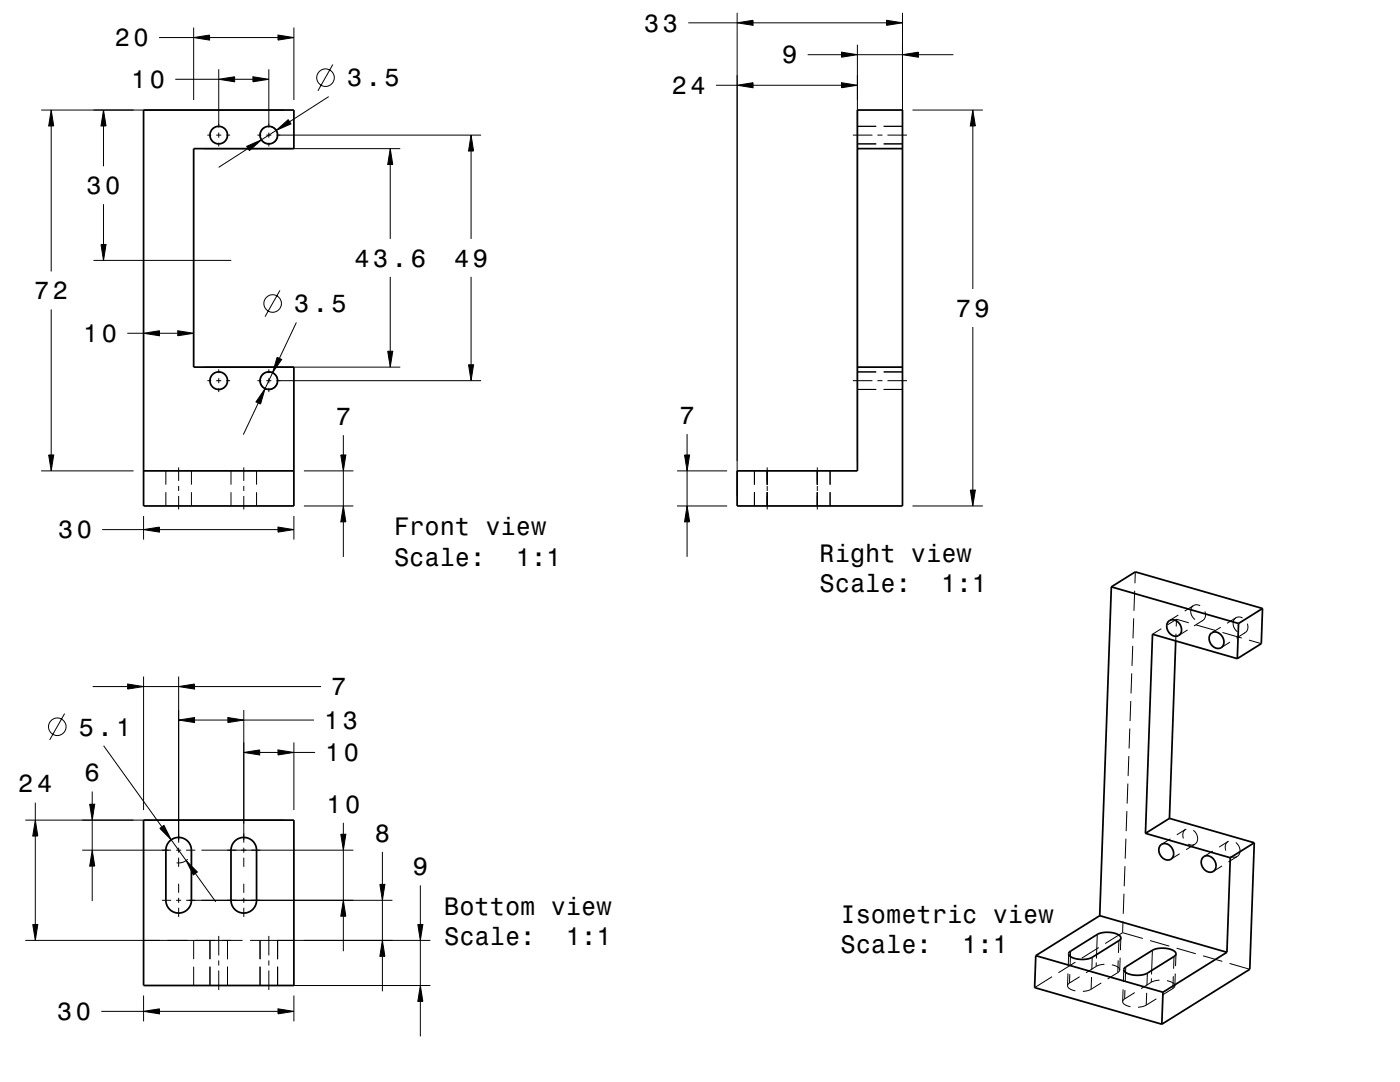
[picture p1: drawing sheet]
<svg xmlns="http://www.w3.org/2000/svg" width="279mm" height="216mm" viewBox="0 0 279 216" stroke-linecap="round" stroke-linejoin="round" font-family="sans-serif">
<g fill="none" stroke="#000" stroke-width=".2">
<path d="M31.7 7.5h7M35 15.8h8.7M38.7 7.5l3.1-.5v1zM38.7 5.5v14.5M41.8 7.5h13.7M43.7 15.8l3.1-.5v1zM43.7 13.8v11.7M46.8 15.8h3.7M50.5 15.3l3.2 .5-3.2 .5zM53.7 13.8v11.7M55.5 7l3.2 .5-3.2 .5zM58.7 5.5v14.5"/>
<path d="M65.6 19.3l-7.8 5M66.4 12.9l-3 5.2M137.4 4.6h9.7M142.9 17h4.2M147.1 17l3.2-.5v1zM147.1 4.6l3.2-.6v1.1zM147.1 2.6v96.4M150.3 17h17.6M150.3 4.6h26.6M161.2 10.9h6.7M167.9 16.5l3.2 .5-3.2 .5zM167.9 10.4l3.2 .5-3.2 .5z"/>
<path d="M171.1 8.9v83.1M171.1 10.9h9M176.9 4l3.2 .6-3.2 .5zM180.1 10.9l3.2-.5v1zM180.1 2.6v96.4M183.3 10.9h7M8.2 22h48.5M10.2 22l.5 3.1h-1zM10.2 25.1v29.1M20.7 22l.5 3.1h-1zM20.7 25.1v8.1M40.7 29.7h39.2"/>
<path d="M41.4 27h.7M43.2 27h1M43.7 26.5v1M43.7 28.5v.7M45.2 27h.7M49.2 29.2l3-1.3-2.4 2.1zM49.5 29.6l-5.9 3.8M51.4 27h.8M52.8 25.4a1.75 1.75 0 0 0-.8 2.1 1.75 1.75 0 0 0 1.9 1.2M53.1 27h1.1M53.4 25.2a1.75 1.75 0 0 1 1.9 1.2 1.75 1.75 0 0 1-.8 2.1M53.7 26.5v1"/>
<path d="M53.7 28.5v.7M55.1 26l2.4-2.1 .6 .8zM55.1 26l-2.9 1.9M55.1 27h40.9M77.9 29.7l.5 3.1h-1zM77.9 32.8v14.9M94 27l.5 3.1h-1zM94 30.1v17.6M170.2 27h3.9M171.1 28.7h3.8M171.1 25.2h3.8M175.1 27h1"/>
<path d="M176.4 28.7h3.7M176.4 25.2h3.7M177.1 27h3.9M182.1 22h14M194.1 22l.6 3.1h-1.1zM194.1 25.1v32.6M18.7 52h27.5M20.2 48.8h1l-.5 3.2zM20.7 40.7v8.1M55.9 57.9l-3 5.3M77.9 55.2v14.9M94 55.2v17.6"/>
<path d="M10.2 61.7v29.1M25.4 66.5h3.3M28.7 66.5l3.1-.5v1zM31.8 66.5h3.7M35.5 66l3.2 .5-3.2 .5zM40.7 73.3h39.2M41.4 76h.7M43.2 76h1M43.7 73.7v.8M43.7 75.5v1M43.7 77.5v.7M45.2 76h.7"/>
<path d="M51.4 76h.8M51.9 75.9a1.75 1.75 0 0 0 1.6 1.8 1.75 1.75 0 0 0 1.9-1.4M51.9 75.6a1.75 1.75 0 0 1 1.9-1.4 1.75 1.75 0 0 1 1.6 1.8M52.9 77.5l-.9 3.1-.9-.4zM53.1 76h1.1M53.7 73.7v.8M53.7 75.5v1M53.7 77.5v.7M54.4 74.4l-1.5 3.1M55.1 76h40.9M55.3 71.3l.9 .4-1.8 2.7zM59.1 64.3l-3.3 7.2"/>
<path d="M77.4 70.1h1l-.5 3.2zM93.5 72.8h1l-.5 3.2zM170.2 76h3.9M171.1 74.2h3.8M171.1 77.7h3.8M175.1 76h1M176.4 74.2h3.7M176.4 77.7h3.7M177.1 76h3.9M194.1 65.2v32.6M8.2 94h18.5M9.7 90.8h1l-.5 3.2z"/>
<path d="M33.1 94v2.7M33.1 98.2v2.8M35.7 93.3v2.7M35.7 97v1M35.7 99v2.7M38.2 94v2.7M38.2 98.2v2.8M46.1 94v2.7M46.1 98.2v2.8M48.7 93.3v2.7M48.7 97v1M48.7 99v2.7"/>
<path d="M51.2 94v2.7M51.2 98.2v2.8M51.5 80.4l-2.9 6.3M60.6 94h9.9M68 90.8h1l-.5 3.2zM68.5 86.8v4M68.5 94v7M135.1 94h10M136.6 90.8h1l-.5 3.2zM137.1 86.6v4.2M137.1 94v7M150.6 94v2.7"/>
<path d="M150.6 98.2v2.8M153.1 93.3v3.4M153.1 97v1M153.1 98.2v3.5M163.1 93.3v3.4M163.1 97v1M163.1 98.2v3.5M165.7 94v2.7M165.7 98.2v2.8M193.6 97.8h1.1l-.6 3.2zM20.4 105.7h8.3M28.7 105.7l3.1-.5v1z"/>
<path d="M28.7 103v4.7M31.8 105.7h23.7M55.5 105.2l3.2 .5-3.2 .5zM58.7 103v4.7M60.6 101h9.9M68.5 101l.5 3.1h-1zM68.5 104.1v7M135.1 101h10M137.1 101l.5 3.1h-1zM137.1 104.1v7M182.1 101h14M226.4 117.9l-.1 4"/>
<path d="M226.6 114.1l-.1 2.3M18.5 137h7M25.5 136.5l3.2 .5-3.2 .5zM28.7 135v26.6M28.7 137h7M35.7 137l3.1-.5v1zM35.7 135v33.1M38.8 137h25.3M225.7 139.9l-.2 4M225.9 134.4l-.2 4M226.1 128.9l-.2 4M226.3 123.4l-.2 4"/>
<path d="M231.8 125.5l-1.8 1.1M234.7 126.4l-.1 1.5M234.8 123.6l-.1 1.4M234.8 123.6l2.5 .7M234.8 123.6l-1.8 1.1M235.2 122.7l-1.8 1.1M237 125.7l-1.8 1.1M238.2 120.8a1.28 1.28 0 0 1 1.3 .1M238.2 120.8a1.77 1.77 0 0 0 .3 2.8M238.2 120.8l-1.8 1.1M238.7 124.7l3.8 1.1M240 123.8l-.1 .1"/>
<path d="M240 123.8l-1.7 1.1M240.5 122a1.48 1.48 0 0 1-.5 1.8M243.6 125.2l-1.7 1.1M244 126.2l3.8 1.1M245.5 128.1l-1.8 1.1M246.6 123.3a1.29 1.29 0 0 1 1.4 0M246.6 123.3a1.77 1.77 0 0 0 .3 2.8M246.6 123.3l-1.7 1.1M248.5 126.2l-.1 .1M248.5 126.2l-1.8 1.1M248.9 124.4a1.49 1.49 0 0 1-.4 1.8M249.3 127.7l2.4 .7"/>
<path d="M12.9 142.4l-3 5.2M18.4 157.9v2.6M20.7 148.8l11.6 16.2M35.7 143.7l3.1-.5v1zM38.8 143.7h6.7M45.5 143.2l3.2 .5-3.2 .5zM48.7 150.1l3.1-.5v1zM48.7 141.7v26.4M48.7 143.7h14M51.8 150.1h3.7M55.5 149.6l3.2 .5-3.2 .5zM58.7 148.1v13.5"/>
<path d="M58.7 150.1h4.2M225.1 156.4l-.2 4M225.3 150.9l-.2 4M225.5 145.4l-.2 4M5 163.6h51.7M7 163.6l.5 3.2h-1zM7 160.2v3.4M7 166.8v17.7M16.4 169.6h17.8M17.9 160.5h1l-.5 3.1zM18.4 169.6l.5 3.2h-1zM18.4 163.6v6"/>
<path d="M18.4 172.8v7M31.9 165.3l.8-.6 1.5 2.9zM32.3 179.6h1.9M34.2 167.6l2.9 4.1M35.2 179.6h1M35.2 169.6h1M35.7 169.1v1M35.7 171.1v1.9M35.7 176.3v1.8M35.7 179.1v1M37.1 171.7l2.3 2.3-.8 .6zM37.2 179.6h41.1"/>
<path d="M37.2 169.6h1.8M37.5 171.4a2.57 2.57 0 0 1-2.3 .8M39 174.3l4.1 5.7M40.2 169.6h30.3M48.7 169.1v1M48.7 171.1v1.9M48.7 176.3v1.8M48.7 179.1v1M68 166.5h1l-.5 3.1zM68.5 179.6l.5 3.2h-1zM68.5 164.2v2.3M68.5 169.6v10"/>
<path d="M75.8 176.5h1l-.5 3.1zM76.3 170v6.5M76.3 179.6v8M83.9 176.7v7.8M224.3 178.3l-.1 4M224.5 172.8l-.1 4M224.7 167.3l-.1 4M224.9 161.9l-.1 3.9M233.6 167.4l-1.8 1.1M235.4 170.3l-1.7 1.1M236.6 165.5a1.48 1.48 0 0 0-.4 1.8M236.6 165.5l-1.7 1.1"/>
<path d="M236.8 165.4l-.2 .1M237.1 168.4a1.28 1.28 0 0 0 1.4 .1M238.2 165.7a1.77 1.77 0 0 1 .3 2.8M238.5 168.5l-1.8 1.1M242 169.8l-1.7 1.1M243.9 172.8l-1.8 1.1M245.1 167.9a1.49 1.49 0 0 0-.5 1.8M245.1 167.9l-1.8 1.1M245.2 167.9h-.1M245.6 170.9a1.28 1.28 0 0 0 1.3 0M246.6 168.1a1.77 1.77 0 0 1 .3 2.8M246.9 170.9l-1.7 1.1"/>
<path d="M5 187.6h43.4M6.5 184.5h1l-.5 3.1zM28.7 198.6v5.2M35.7 181.1v1.9M38.7 187.6v3.8M38.7 192.9v3.7M41.9 187.6v3.8M41.9 192.9v3.7M43.7 186.7v3.9M43.7 191.6v1M43.7 193.6v3.9M45.4 187.6v3.8"/>
<path d="M45.4 192.9v3.7M48.7 181.1v1.9M49.9 187.6h36M51.9 187.6v3.8M51.9 192.9v3.7M53.7 186.7v3.9M53.7 191.6v1M53.7 193.6v3.9M53.9 196.6h32M55.4 187.6v3.8M55.4 192.9v3.7M58.7 198.6v5.2"/>
<path d="M68.5 182.8v7M76.3 187.6l.5 3.2h-1zM76.3 190.8v7M83.4 184.5h1l-.5 3.1zM83.9 196.6l.5 3.2h-1zM83.9 187.6v9M83.9 199.8v7M210 194.9l-3.5 2.2M213 196.7a1.62 1.62 0 0 0 1.6 1M213.1 194.2l-.1 2.5M213.3 190.3l-.1 2.4M213.4 196.2l-.4 .5"/>
<path d="M213.5 194.4l-.1 1.8M213.7 189.8l-.1 2.8M214.6 192l-3.4 2.1M215.5 194.9l-2.1 1.3M217.8 197.4l-1.7 .4M217.8 195v2.4M218 191l-.1 2.5M218.8 192.8l-2.1 1.3M218.8 192v.8M219 186.5l-.2 4.8M219.3 189.1l-3.4 2.1M219.8 196.1l-2 1.3"/>
<path d="M220.4 192.4l-1.6 .4M221.9 192.5l.8 .3a.98 .98 0 0 1 .8 .7M223.1 194.1l-2 1.2M223.2 191.6l-.1 2.5M223.3 187.7l-.1 2.4M223.5 193.5l-.4 .6M223.6 191.1l-.1 2.4M223.7 187.2l-.1 2.4M224 186.1l-3.4 2.2M224 186.1l4.1 1.2M224 199.9a1.64 1.64 0 0 0 1.6 1M224.1 183.8l-.1 2.3"/>
<path d="M224.1 197.4l-.1 2.5M224.3 193.5l-.1 2.4M224.4 199.3l-.4 .6M224.5 197.6l-.1 1.7M224.7 192.9l-.1 2.9M226.5 198.1l-2.1 1.2M228.8 198.1v2.5M229 194.2l-.1 2.4M229.5 187.7l3.9 1.1M229.8 196l-2.1 1.3M229.8 195.2v.8M230 189.6l-.2 4.8"/>
<path d="M230.8 199.3l-2 1.3M231.4 195.6l-.9 .1-.7 .3M232.9 195.7l.8 .2a.98 .98 0 0 1 .8 .8M234.1 197.2l-2 1.3M234.2 194.8l-.1 2.4M234.3 190.9l-.1 2.4M234.5 196.7l-.4 .5M234.6 194.3l-.1 2.4M234.7 190.3l-.1 2.5M234.8 189.2l3.9 1.1M240.1 190.7l3.8 1.1M245.4 192.2l4 1.2"/>
<path d="M20.2 201.8h8.5M28.7 201.8l3.1-.5v1zM31.8 201.8h23.7M55.5 201.3l3.2 .5-3.2 .5zM228.8 200.6l-1.7 .4"/>
<circle cx="65" cy="15.5" r="1.76"/>
<circle cx="54.4" cy="60.6" r="1.75"/>
<circle cx="11.4" cy="145" r="1.75"/>
</g>
<g fill="none" stroke="#000" stroke-width=".35">
<path d="M28.7 22h30v7.7h-20v43.6h20v27.7h-30zM171.1 22h9v79h-33v-7h24zM171.1 29.7h9M171.1 73.3h9M28.7 94h30M221.8 117.1l4.8-3 25.4 7.3M221.8 117.1l-2.3 65.6M221.8 117.1l25.4 7.3M233.2 123.9a1.78 1.78 0 0 1 2 .2 1.78 1.78 0 0 1 .6 1.9 1.31 1.31 0 0 1-1.2 1 1.31 1.31 0 0 1-1.3-.8 1.75 1.75 0 0 1-.1-2.3zM234.6 127.9l-1.2 35.4M241.7 126.4a1.77 1.77 0 0 1 1.9 .2 1.77 1.77 0 0 1 .6 1.8 1.31 1.31 0 0 1-1.1 1 1.31 1.31 0 0 1-1.3-.7 1.75 1.75 0 0 1-.1-2.3zM246.9 131.4l-16.9-4.8-1.4 39.7"/>
<path d="M247.2 124.4l-.3 7M252 121.4l-4.8 3M252 121.4l-.3 7-4.8 3M28.7 163.6h30v33h-30zM33.9 167.8a2.55 2.55 0 0 1 2.7-.5 2.55 2.55 0 0 1 1.6 2.3v10a2.55 2.55 0 0 1-2.5 2.6 2.55 2.55 0 0 1-2.6-2.6v-10a2.53 2.53 0 0 1 .8-1.8zM46.9 167.8a2.55 2.55 0 0 1 2.7-.5 2.55 2.55 0 0 1 1.6 2.3v10a2.55 2.55 0 0 1-2.5 2.6 2.55 2.55 0 0 1-2.6-2.6v-10a2.53 2.53 0 0 1 .8-1.8zM228.6 166.3l16.9 4.9M231.7 168.6a1.76 1.76 0 0 1 2.5 1.8 1.27 1.27 0 0 1-.9 1.2 1.27 1.27 0 0 1-1.4-.5 1.79 1.79 0 0 1-.2-2.5zM233.4 163.3l16.9 4.9M233.4 163.3l-4.8 3M240.1 171a1.8 1.8 0 0 1 1.9 .2 1.8 1.8 0 0 1 .7 1.8 1.31 1.31 0 0 1-1.2 1.1 1.31 1.31 0 0 1-1.3-.8 1.75 1.75 0 0 1-.1-2.3zM245.5 171.2l-.6 18.8"/>
<path d="M250.3 168.2l-4.8 3M250.3 168.2l-.9 25.2-17.5 11M206.7 190.7l-.2 6.4 25.4 7.3M206.7 190.7l25.4 7.3M213.4 190l5.6-3.5a4.6 4.6 0 0 1 4.6 .4 .55 .55 0 0 1-.3 .8l-5.3 3.3a4.6 4.6 0 0 1-4.6-.4l-.1-.3zM219.5 182.7l-12.8 8M219.5 182.7l25.4 7.3M224.4 193.1l5.6-3.5a4.6 4.6 0 0 1 4.6 .4 .55 .55 0 0 1-.3 .9l-5.3 3.3a4.6 4.6 0 0 1-4.6-.4l-.1-.3zM232.1 198l-.2 6.4M244.9 190l-12.8 8"/>
<circle cx="43.7" cy="27" r="1.75"/>
<circle cx="53.7" cy="27" r="1.75"/>
<circle cx="43.7" cy="76" r="1.75"/>
<circle cx="53.7" cy="76" r="1.75"/>
</g>
<g fill="#000">
<path d="M38.7 7.5l3.1-.5v1z" fill-rule="evenodd"/>
<path d="M43.7 15.8l3.1-.5v1z" fill-rule="evenodd"/>
<path d="M50.5 15.3l3.2 .5-3.2 .5z" fill-rule="evenodd"/>
<path d="M55.5 7l3.2 .5-3.2 .5z" fill-rule="evenodd"/>
<path d="M147.1 17l3.2-.5v1z" fill-rule="evenodd"/>
<path d="M147.1 4.6l3.2-.6v1.1z" fill-rule="evenodd"/>
<path d="M167.9 16.5l3.2 .5-3.2 .5z" fill-rule="evenodd"/>
<path d="M167.9 10.4l3.2 .5-3.2 .5z" fill-rule="evenodd"/>
<path d="M176.9 4l3.2 .6-3.2 .5z" fill-rule="evenodd"/>
<path d="M180.1 10.9l3.2-.5v1z" fill-rule="evenodd"/>
<path d="M10.2 22l.5 3.1h-1z" fill-rule="evenodd"/>
<path d="M20.7 22l.5 3.1h-1z" fill-rule="evenodd"/>
<path d="M49.2 29.2l3-1.3-2.4 2.1z" fill-rule="evenodd"/>
<path d="M55.1 26l2.4-2.1 .6 .8z" fill-rule="evenodd"/>
<path d="M77.9 29.7l.5 3.1h-1z" fill-rule="evenodd"/>
<path d="M94 27l.5 3.1h-1z" fill-rule="evenodd"/>
<path d="M194.1 22l.6 3.1h-1.1z" fill-rule="evenodd"/>
<path d="M20.2 48.8h1l-.5 3.2z" fill-rule="evenodd"/>
<path d="M28.7 66.5l3.1-.5v1z" fill-rule="evenodd"/>
<path d="M35.5 66l3.2 .5-3.2 .5z" fill-rule="evenodd"/>
<path d="M55.3 71.3l.9 .4-1.8 2.7z" fill-rule="evenodd"/>
<path d="M77.4 70.1h1l-.5 3.2z" fill-rule="evenodd"/>
<path d="M93.5 72.8h1l-.5 3.2z" fill-rule="evenodd"/>
<path d="M9.7 90.8h1l-.5 3.2z" fill-rule="evenodd"/>
<path d="M52.9 77.5l-.9 3.1-.9-.4z" fill-rule="evenodd"/>
<path d="M68 90.8h1l-.5 3.2z" fill-rule="evenodd"/>
<path d="M136.6 90.8h1l-.5 3.2z" fill-rule="evenodd"/>
<path d="M193.6 97.8h1.1l-.6 3.2z" fill-rule="evenodd"/>
<path d="M28.7 105.7l3.1-.5v1z" fill-rule="evenodd"/>
<path d="M55.5 105.2l3.2 .5-3.2 .5z" fill-rule="evenodd"/>
<path d="M68.5 101l.5 3.1h-1z" fill-rule="evenodd"/>
<path d="M137.1 101l.5 3.1h-1z" fill-rule="evenodd"/>
<path d="M25.5 136.5l3.2 .5-3.2 .5z" fill-rule="evenodd"/>
<path d="M35.7 137l3.1-.5v1z" fill-rule="evenodd"/>
<path d="M35.7 143.7l3.1-.5v1z" fill-rule="evenodd"/>
<path d="M45.5 143.2l3.2 .5-3.2 .5z" fill-rule="evenodd"/>
<path d="M48.7 150.1l3.1-.5v1z" fill-rule="evenodd"/>
<path d="M55.5 149.6l3.2 .5-3.2 .5z" fill-rule="evenodd"/>
<path d="M7 163.6l.5 3.2h-1z" fill-rule="evenodd"/>
<path d="M17.9 160.5h1l-.5 3.1z" fill-rule="evenodd"/>
<path d="M18.4 169.6l.5 3.2h-1z" fill-rule="evenodd"/>
<path d="M31.9 165.3l.8-.6 1.5 2.9z" fill-rule="evenodd"/>
<path d="M37.1 171.7l2.3 2.3-.8 .6z" fill-rule="evenodd"/>
<path d="M68 166.5h1l-.5 3.1z" fill-rule="evenodd"/>
<path d="M75.8 176.5h1l-.5 3.1z" fill-rule="evenodd"/>
<path d="M6.5 184.5h1l-.5 3.1z" fill-rule="evenodd"/>
<path d="M68.5 179.6l.5 3.2h-1z" fill-rule="evenodd"/>
<path d="M76.3 187.6l.5 3.2h-1z" fill-rule="evenodd"/>
<path d="M83.4 184.5h1l-.5 3.1z" fill-rule="evenodd"/>
<path d="M83.9 196.6l.5 3.2h-1z" fill-rule="evenodd"/>
<path d="M28.7 201.8l3.1-.5v1z" fill-rule="evenodd"/>
<path d="M55.5 201.3l3.2 .5-3.2 .5z" fill-rule="evenodd"/>
</g>
<path d="M0 0h279.4v215.9h-279.4" fill="none" stroke="#fff" stroke-width=".2"/>
<path d="M0 0h279.4v215.9h-279.4" fill="none" stroke="#fff" stroke-width="1" stroke-linecap="butt"/>
<g font-size="5">
<text x="22.9" y="9.2">20</text>
<text x="128.6" y="6.3">33</text>
<text x="26.2" y="17.6">10</text>
<text x="69.3" y="17.2">3.5</text>
<text x="156.1" y="12.7">9</text>
<text x="134.1" y="18.8">24</text>
<text x="17.3" y="38.7">30</text>
<text x="70.8" y="53.2">43.6</text>
<text x="90.6" y="53.2">49</text>
<text x="6.8" y="59.7">72</text>
<text x="58.7" y="62.3">3.5</text>
<text x="190.8" y="63.2">79</text>
<text x="16.6" y="68.2">10</text>
<text x="67" y="84.8">7</text>
<text x="135.6" y="84.6">7</text>
<text x="11.6" y="107.4">30</text>
<text x="78.7" y="106.8">Front view</text>
<text x="78.7" y="112.9">Scale:</text>
<text x="102.9" y="112.9">1:1</text>
<text x="163.6" y="112.2">Right view</text>
<text x="163.6" y="118.2">Scale:</text>
<text x="187.9" y="118.2">1:1</text>
<text x="66.1" y="138.7">7</text>
<text x="15.7" y="146.8">5.1</text>
<text x="64.7" y="145.4">13</text>
<text x="16.9" y="155.9">6</text>
<text x="64.9" y="151.9">10</text>
<text x="3.7" y="158.1">24</text>
<text x="65.1" y="162.1">10</text>
<text x="74.8" y="167.9">8</text>
<text x="82.4" y="174.6">9</text>
<text x="88.6" y="182.5">Bottom view</text>
<text x="167.7" y="184.2">Isometric view</text>
<text x="88.6" y="188.5">Scale:</text>
<text x="112.9" y="188.5">1:1</text>
<text x="167.7" y="190.2">Scale:</text>
<text x="192" y="190.2">1:1</text>
<text x="11.4" y="203.6">30</text>
</g>
</svg>
